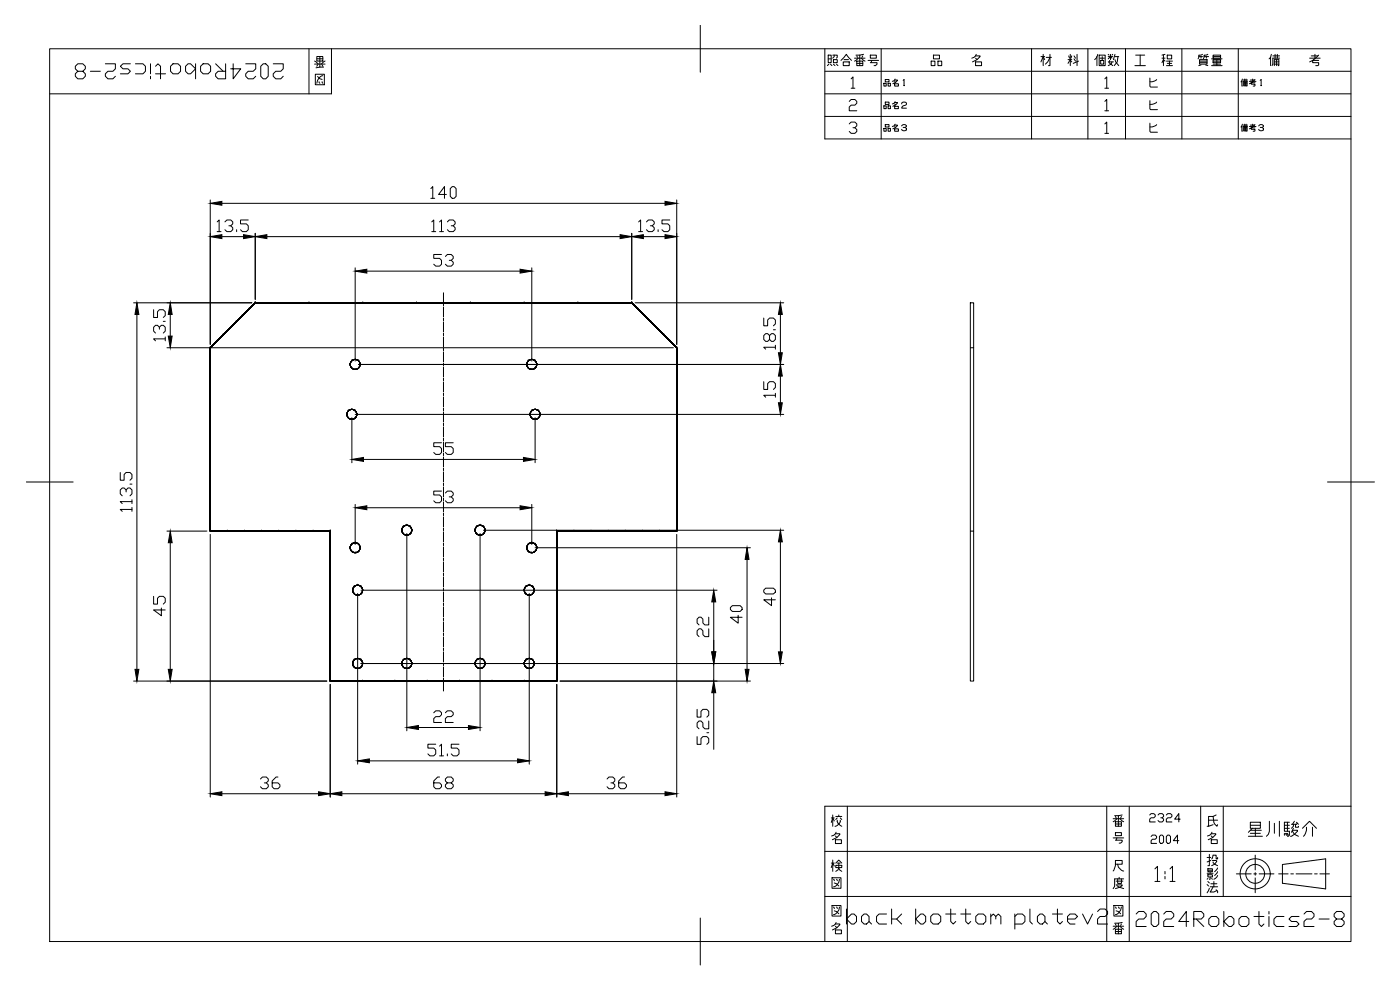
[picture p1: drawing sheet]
<svg xmlns="http://www.w3.org/2000/svg" width="420mm" height="297mm" viewBox="0 0 420 297" stroke-linecap="round" stroke-linejoin="round" font-family="sans-serif">
<g fill="none" stroke="#000" stroke-width=".3">
<path d="M14.9 14.6h390.5v267.9h-390.5zM92.7 14.6v13.6M99.5 14.6v13.6h-84.6M210.2 7.6v14.1M247.5 14.6v27.1h157.9M264.5 14.6v27.1M309.6 14.6v27.1M326.5 14.6v27.1M337.8 14.6v27.1M354.7 14.6v27.1M371.6 14.6v27.1M94.6 22.3h2.7v3.1h-2.7z"/>
<path d="M95.3 23l.7 .6 .7 .2M95.8 24.5l.2 .5M96.7 24.5l.2 .5M96.9 22.7a2.16 2.16 0 0 0-1.8 2.3M247.5 21.4h157.9M247.5 28.2h157.9M247.5 34.9h157.9M254.9 37.2l.5-.6h1.2l.5 .6v.5l-.5 .6h-.6M254.9 30.4l.5-.5h1.2l.5 .5v.6l-.5 .5h-1.2l-.5 .6v1.1h2.2M255.4 23.7l.6-.6v3.4M255.4 26.5h1.2M256.6 38.3l.5 .6v.5l-.5 .6h-1.2l-.5-.6"/>
<path d="M331.6 37.2l.5-.6v3.4M331.6 23.7l.5-.6v3.4M331.6 30.4l.5-.5v3.3M331.6 26.5h1.1M331.6 33.2h1.1M345.1 37v2.4l.2 .3h2.1M345.1 23.4v2.5l.2 .2h2.1M345.1 30.2v2.5l.2 .2h2.1M347.1 37.4l-1.3 .7h-.7M347.1 23.9a2.59 2.59 0 0 1-2 .6M347.1 30.6a2.48 2.48 0 0 1-2 .7M331.6 40h1.1"/>
<path d="M7.9 144.6h14M398.4 144.6h14.1M247.5 255.4h157.9M249.5 259h.9M249.5 245.4h.9M249.9 244.5v3.4M249.9 258v3.4M250.4 259.8l-.5-.8-.4 1.3M250.4 246.3l-.5-.9-.4 1.4M250.7 250.2h1.4a3.4 3.4 0 0 1-2.3 1.8M250.7 252h1.8v1.1h-1.8zM250.7 250.8l.5 .5"/>
<path d="M250.8 259l.9-1 .9 1M250.8 259.6h1.8v.7h-1.8zM250.8 245h1.8M250.9 249.7l-.6 .9-.7 .2M251.3 246.1a1.9 1.9 0 0 0 1.3 1.8M251.3 259h.9M251.3 245.4l-.5 .5M251.7 259v1.5l.2 .5 .7 .4M251.7 244.5v.5M252.2 246.1a1.96 1.96 0 0 1-1.6 1.8M252.2 245.4l.4 .5M254.3 241.9v40.6"/>
<path d="M332.1 241.9v40.6M338.9 241.9v40.6M360.3 241.9v27.1M362.3 257.3h1.1M362.9 256.4v3.3h-.4M363.5 250.2h1.4a3.5 3.5 0 0 1-2.3 1.8M363.5 252h1.8v1.1h-1.8zM365.4 257.3v.4h-.4v-1.1h-.9l-.5 1.1M367.1 241.9v27.1M376.7 256.6v4.4M384.9 259.4l12.9-1.7v9l-12.9-1.7zM405.4 241.9h-157.9v40.6"/>
<path d="M210.2 275.4v14.1M247.5 269h157.9M249.7 271.7h2.7v3.2h-2.7zM249.7 263.4h2.7v3.1h-2.7zM250.1 263.8l.3 .5M250.4 264.9l.7 .3 .6 .6M250.9 276.8l-.6 .9-.7 .2M251.1 263.8l.2 .5M251.7 260.3l-.2 .7-.7 .4M251.9 263.8a2.47 2.47 0 0 1-1.8 2.3M346.6 260.7l.8-.7v4.5M346.6 264.5h1.5"/>
<path d="M349.6 261.5v.7M349.6 263v.7M351.1 260.7l.8-.7v4.5M351.1 264.5h1.5M362.9 266.5l-.6 1.4M364.1 266.1l-.9 1.5h1.1l.9-.4M365 267l.4 .4v.5M371.1 262.2h4.4M376.3 262.2h.8M376.7 261.8v.8M376.7 263.4v4.5M377.9 262.2h4.4"/>
<path d="M383.8 262.2h2.8M387.4 262.2h.8M389 262.2h4.7M394.5 262.2h.8M396.1 262.2h2.9"/>
<circle cx="376.7" cy="262.2" r="4.5"/>
<circle cx="376.7" cy="262.2" r="2.83"/>
</g>
<!-- layer: 0 -->
<g fill="none" stroke="#000" stroke-width=".3">
<path d="M68.9 98.6h.1M70.8 96.6h.1M72.7 94.7h.1M74.7 92.8h.1M76.6 90.9h113h-113M76.6 90.9h113zM76.6 90.9h.1M76.6 90.9l-13.5 13.4 13.5-13.4M92.7 90.9h.1M108.9 90.9h.1M125 90.9h.1M141.2 90.9h.1"/>
<path d="M157.3 90.9h.1M173.4 90.9h.1M189.6 90.9h.1M189.6 90.9l13.5 13.4-13.5-13.4M189.6 90.9l13.5 13.4zM191.5 92.8h.1M193.4 94.7h.1M195.4 96.6h.1M197.3 98.6h.1M291.2 90.9h1v113.5h-1zM63.1 112.2h.1M63.1 104.3v55z"/>
<path d="M63.1 104.3h.1M63.1 104.3l13.5-13.4zM65 102.4h.1M67 100.5h.1M105.1 109.4h.1M105.5 108.3h.1M105.5 110.4h.1M106.6 107.9h.1M106.6 110.8h.1M107.7 108.3h.1M107.7 110.4h.1M108.1 109.4h.1"/>
<path d="M158.1 109.4h.1M158.5 108.3h.1M158.5 110.4h.1M159.6 107.9h.1M159.6 110.8h.1M160.7 108.3h.1M160.7 110.4h.1M161.1 109.4h.1M199.2 100.5h.1M201.2 102.4h.1M203.1 104.3h.1M203.1 112.2h.1"/>
<path d="M203.1 104.3v55zM291.2 104.3h1M63.1 135.8h.1M63.1 127.9h.1M63.1 120.1h.1M104.1 124.3a1.49 1.49 0 0 1 1.5-1.5 1.49 1.49 0 0 1 1.5 1.5M104.1 124.3a1.49 1.49 0 0 0 1.5 1.5 1.49 1.49 0 0 0 1.5-1.5M104.1 124.3h.1M104.5 123.3h.1M104.5 125.4h.1M105.6 122.8h.1M105.6 125.8h.1"/>
<path d="M106.7 123.3h.1M106.7 125.4h.1M107.1 124.3h.1M159.1 124.3a1.49 1.49 0 0 1 1.5-1.5 1.49 1.49 0 0 1 1.5 1.5M159.1 124.3a1.49 1.49 0 0 0 1.5 1.5 1.49 1.49 0 0 0 1.5-1.5M159.1 124.3h.1M159.5 123.3h.1M159.5 125.4h.1M160.6 122.8h.1M160.6 125.8h.1M161.6 123.3h.1M161.6 125.4h.1"/>
<path d="M162.1 124.3h.1M203.1 135.8h.1M203.1 127.9h.1M203.1 120.1h.1M63.1 159.3h36zM63.1 159.3h.1M63.1 159.3v-55v55M63.1 151.5h.1M63.1 143.6h.1M68.2 159.3h.1M73.4 159.3h.1M78.5 159.3h.1"/>
<path d="M83.7 159.3h.1M88.8 159.3h.1M94 159.3h.1M99.1 159.3v45.1zM99.1 159.3h.1M99.1 159.3h-36h36M120.6 159.1h.1M120.6 159.1a1.49 1.49 0 0 1 1.5-1.5 1.49 1.49 0 0 1 1.5 1.5M120.6 159.1a1.49 1.49 0 0 0 1.5 1.5 1.49 1.49 0 0 0 1.5-1.5M121 158h.1M122.1 157.6h.1M123.1 158h.1"/>
<path d="M123.6 159.1h.1M142.6 159.1h.1M143 158h.1M144.1 157.6h.1M145.2 158h.1M145.6 159.1h.1M167.1 159.3h36zM167.1 159.3h.1M167.1 159.3v45.1v-45.1M167.1 159.3v45.1zM172.2 159.3h.1M177.4 159.3h.1"/>
<path d="M182.5 159.3h.1M187.7 159.3h.1M192.8 159.3h.1M198 159.3h.1M203.1 159.3h.1M203.1 159.3v-55v55M203.1 151.5h.1M203.1 143.6h.1M203.1 159.3h-36h36M291.2 159.3h1M99.1 178.6h.1M99.1 172.2h.1"/>
<path d="M99.1 165.8h.1M105.1 164.3h.1M105.5 163.3h.1M105.5 165.4h.1M105.8 177.1h.1M106.3 176h.1M106.3 178.1h.1M106.6 162.8h.1M106.6 165.8h.1M107.3 175.6h.1M107.3 178.6h.1M107.7 163.3h.1"/>
<path d="M107.7 165.4h.1M108.1 164.3h.1M108.4 176h.1M108.4 178.1h.1M108.8 177.1h.1M121 160.2h.1M122.1 160.6h.1M123.1 160.2h.1M143 160.2h.1M144.1 160.6h.1M145.2 160.2h.1M157.3 177.1h.1"/>
<path d="M157.3 177.1a1.49 1.49 0 0 1 1.5-1.5 1.49 1.49 0 0 1 1.5 1.5M157.3 177.1a1.49 1.49 0 0 0 1.5 1.5 1.49 1.49 0 0 0 1.5-1.5M157.8 176h.1M157.8 178.1h.1M158.1 164.3a1.49 1.49 0 0 1 1.5-1.5 1.49 1.49 0 0 1 1.5 1.5M158.1 164.3a1.49 1.49 0 0 0 1.5 1.5 1.49 1.49 0 0 0 1.5-1.5M158.1 164.3h.1M158.5 163.3h.1M158.5 165.4h.1M158.8 175.6h.1M158.8 178.6h.1M159.6 162.8h.1"/>
<path d="M159.6 165.8h.1M159.9 176h.1M159.9 178.1h.1M160.3 177.1h.1M160.7 163.3h.1M160.7 165.4h.1M161.1 164.3h.1M167.1 178.6h.1M167.1 172.2h.1M167.1 165.8h.1M99.1 197.9h.1M99.1 191.5h.1"/>
<path d="M99.1 185h.1M105.8 199.1h.1M106.3 198h.1M107.3 197.6h.1M108.4 198h.1M108.8 199.1h.1M120.6 199.1h.1M120.6 199.1a1.49 1.49 0 0 1 1.5-1.5 1.49 1.49 0 0 1 1.5 1.5M120.6 199.1a1.49 1.49 0 0 0 1.5 1.5 1.49 1.49 0 0 0 1.5-1.5M121 198h.1M122.1 197.6h.1M123.1 198h.1"/>
<path d="M123.6 199.1h.1M142.6 199.1h.1M143 198h.1M144.1 197.6h.1M145.2 198h.1M145.6 199.1h.1M157.3 199.1h.1M157.3 199.1a1.49 1.49 0 0 1 1.5-1.5 1.49 1.49 0 0 1 1.5 1.5M157.3 199.1a1.49 1.49 0 0 0 1.5 1.5 1.49 1.49 0 0 0 1.5-1.5M157.8 198h.1M158.8 197.6h.1M159.9 198h.1"/>
<path d="M160.3 199.1h.1M167.1 197.9h.1M167.1 191.5h.1M167.1 185h.1M99.1 204.4h.1M99.1 204.4h68h-68M99.1 204.4h68zM99.1 204.4v-45.1v45.1M106.3 200.2h.1M107.3 200.6h.1M108.4 200.2h.1M108.8 204.4h.1"/>
<path d="M118.5 204.4h.1M121 200.2h.1M122.1 200.6h.1M123.1 200.2h.1M128.2 204.4h.1M137.9 204.4h.1M143 200.2h.1M144.1 200.6h.1M145.2 200.2h.1M147.7 204.4h.1M157.4 204.4h.1M157.8 200.2h.1"/>
<path d="M158.8 200.6h.1M159.9 200.2h.1M167.1 204.4h.1"/>
<circle cx="106.6" cy="109.3" r="1.49"/>
<circle cx="159.6" cy="109.3" r="1.49"/>
<circle cx="144.1" cy="159.1" r="1.49"/>
<circle cx="106.6" cy="164.3" r="1.49"/>
<circle cx="107.3" cy="177.1" r="1.49"/>
<circle cx="107.3" cy="199.1" r="1.49"/>
<circle cx="144.1" cy="199.1" r="1.49"/>
</g>
<!-- layer: AM_7 -->
<g fill="none" stroke="#000" stroke-width=".3">
<path d="M133.1 87.8v2.8M133.1 91v.7M133.1 92.1v3M133.1 95.5v.7M133.1 96.6v3M133.1 100v.7M133.1 101.1v3M133.1 104.5v.7M133.1 105.6v3M133.1 109v.7M133.1 110.1v3M133.1 113.5v.7"/>
<path d="M133.1 114.6v3M133.1 118v.7M133.1 119.1v3M133.1 122.5v.7M133.1 123.6v3M133.1 127v.7M133.1 128.1v3M133.1 137.1v3M133.1 140.5v.7M133.1 141.6v3M133.1 154v.7M133.1 155.1v3"/>
<path d="M133.1 158.5v.7M133.1 159.6v3M133.1 163v.7M133.1 164.1v3M133.1 167.5v.7M133.1 168.6v3M133.1 172v.7M133.1 173.1v3M133.1 176.5v.7M133.1 177.6v3M133.1 181v.7M133.1 182.1v3"/>
<path d="M133.1 185.5v.7M133.1 186.6v3M133.1 190v.7M133.1 191.1v3M133.1 194.5v.7M133.1 195.6v3M133.1 199v.7M133.1 200.1v3M133.1 203.5v.7M133.1 204.6v2.7"/>
</g>
<!-- layer: AM_5 -->
<g fill="none" stroke="#000" stroke-width=".3">
<path d="M63.1 60v43.3M203.1 60v43.3M66.6 61h133M76.6 70v19.8M80.1 71h106M189.6 70v19.8M40.1 90.9h35.5M41.1 94.3v106.5M106.6 80.4v27.9M110.1 81.4h46M159.6 80.4v27.9M190.6 90.9h44.6"/>
<path d="M234.2 94.3v11.5M50.1 104.3h152M107.6 109.4h127.6M105.6 125.3v13.5M106.6 124.3h128.6M109.1 137.8h48M160.6 125.3v13.5M50.1 159.3h12M106.6 151.3v12.1M110.1 152.3h46M145.1 159.1h90.1M159.6 151.3v12.1"/>
<path d="M51.1 162.8v38M63.1 160.3v78.8M107.3 178.1v51.2M108.4 177.1h106.8M122.1 160.1v59.2M144.1 160.1v59.2M158.8 178.1v51.2M160.6 164.3h64.6M203.1 160.3v78.8M224.2 167.8v33M234.2 162.6v33M108.4 199.1h126.8"/>
<path d="M214.2 180.6v15M214.2 199.1v5.3M40.1 204.4h58M99.1 205.3v33.8M125.6 218.3h15M167.1 205.3v33.8M168.1 204.4h57.1M214.2 207.8v17M66.6 238.2h29M102.6 238.2h61M110.8 228.3h44.5M170.6 238.2h29"/>
</g>
<g fill="#000" stroke="#000" stroke-width=".3">
<path d="M63.1 61l3.5-.6v1.2zM76.6 71l3.5-.6v1.2zM186.1 70.4l3.5 .6-3.5 .6zM199.6 60.4l3.5 .6-3.5 .6zM41.1 90.9l.6 3.4h-1.2zM106.6 81.4l3.5-.6v1.1zM156.1 80.8l3.5 .6-3.5 .5zM234.2 90.9l.6 3.4h-1.2zM233.6 105.8h1.2l-.6 3.6zM234.2 109.4l.6 3.4h-1.2zM105.6 137.8l3.5-.5v1.1zM157.1 137.3l3.5 .5-3.5 .6z"/>
<path d="M233.6 120.8h1.2l-.6 3.5zM106.6 152.3l3.5-.5v1.1zM156.1 151.8l3.5 .5-3.5 .6zM51.1 159.3l.6 3.5h-1.2zM224.2 164.3l.6 3.5h-1.2zM234.2 159.1l.6 3.5h-1.2zM213.6 195.6h1.2l-.6 3.5zM214.2 177.1l.6 3.5h-1.2zM233.6 195.6h1.2l-.6 3.5zM40.5 200.8h1.2l-.6 3.6zM50.5 200.8h1.2l-.6 3.6zM122.1 218.3l3.5-.6v1.2z"/>
<path d="M140.6 217.7l3.5 .6-3.5 .6zM214.2 204.4l.6 3.4h-1.2zM223.6 200.8h1.2l-.6 3.6zM63.1 238.2l3.5-.6v1.1zM95.6 237.6l3.5 .6-3.5 .5zM99.1 238.2l3.5-.6v1.1zM107.3 228.3l3.5-.6v1.2zM155.3 227.7l3.5 .6-3.5 .6zM163.6 237.6l3.5 .6-3.5 .5zM167.1 238.2l3.5-.6v1.1zM199.6 237.6l3.5 .6-3.5 .5z"/>
</g>
<text font-size="10.1" x="253.3" y="280.1">back bottom platev2</text>
<g font-size="8.4">
<text x="21.9" y="25">2024Robotics2-8</text>
<text x="373.6" y="252.2">星川駿介</text>
</g>
<text font-size="7.9" x="340.1" y="279">2024Robotics2-8</text>
<g font-size="7.1">
<text x="128.4" y="60.7">140</text>
<text x="129.1" y="81.1">53</text>
<text x="50.8" y="103.4" transform="rotate(-90 50.8 103.4)">13.5</text>
<text x="233.9" y="105.8" transform="rotate(-90 233.9 105.8)">18.5</text>
<text x="233.9" y="120.3" transform="rotate(-90 233.9 120.3)">15</text>
<text x="129.1" y="137.6">55</text>
<text x="40.9" y="154.5" transform="rotate(-90 40.9 154.5)">113.5</text>
<text x="129.1" y="152">53</text>
<text x="50.8" y="185.9" transform="rotate(-90 50.8 185.9)">45</text>
<text x="233.9" y="183.1" transform="rotate(-90 233.9 183.1)">40</text>
<text x="224" y="188" transform="rotate(-90 224 188)">40</text>
<text x="129.1" y="218">22</text>
<text x="127.7" y="227.9">51.5</text>
<text x="77.3" y="237.8">36</text>
<text x="129.1" y="237.8">68</text>
<text x="181.3" y="237.8">36</text>
</g>
<g font-size="6.6">
<text x="93.5" y="21.5">番</text>
<text x="247.3" y="20.8">照合番号</text>
<text x="278.7" y="20.8">品 名</text>
<text x="311.5" y="20.8">材 料</text>
<text x="327.7" y="20.8">個数</text>
<text x="339.7" y="20.8">工 程</text>
<text x="358.8" y="20.8">質量</text>
<text x="379.9" y="20.8">備 考</text>
<text x="64.2" y="70.6">13.5</text>
<text x="128.8" y="70.6">113</text>
<text x="190.9" y="70.6">13.5</text>
<text x="213.8" y="192.3" transform="rotate(-90 213.8 192.3)">22</text>
<text x="213.8" y="224.7" transform="rotate(-90 213.8 224.7)">5.25</text>
<text x="333" y="249.1">番</text>
<text x="361.2" y="249.1">氏</text>
<text x="333" y="254.4">号</text>
<text x="333" y="262.5">尺</text>
<text x="333" y="267.8">度</text>
<text x="361.2" y="264.9">影</text>
</g>
<text font-size="6.2" x="344.3" y="248">2324</text>
<text font-size="5.7" x="344.7" y="254.4">2004</text>
<g font-size="5.3">
<text x="264.2" y="27.2">品名１</text>
<text x="371.5" y="27.2">備考１</text>
<text x="264.2" y="33.9">品名２</text>
<text x="264.2" y="40.6">品名３</text>
<text x="371.5" y="40.6">備考３</text>
</g>
</svg>
